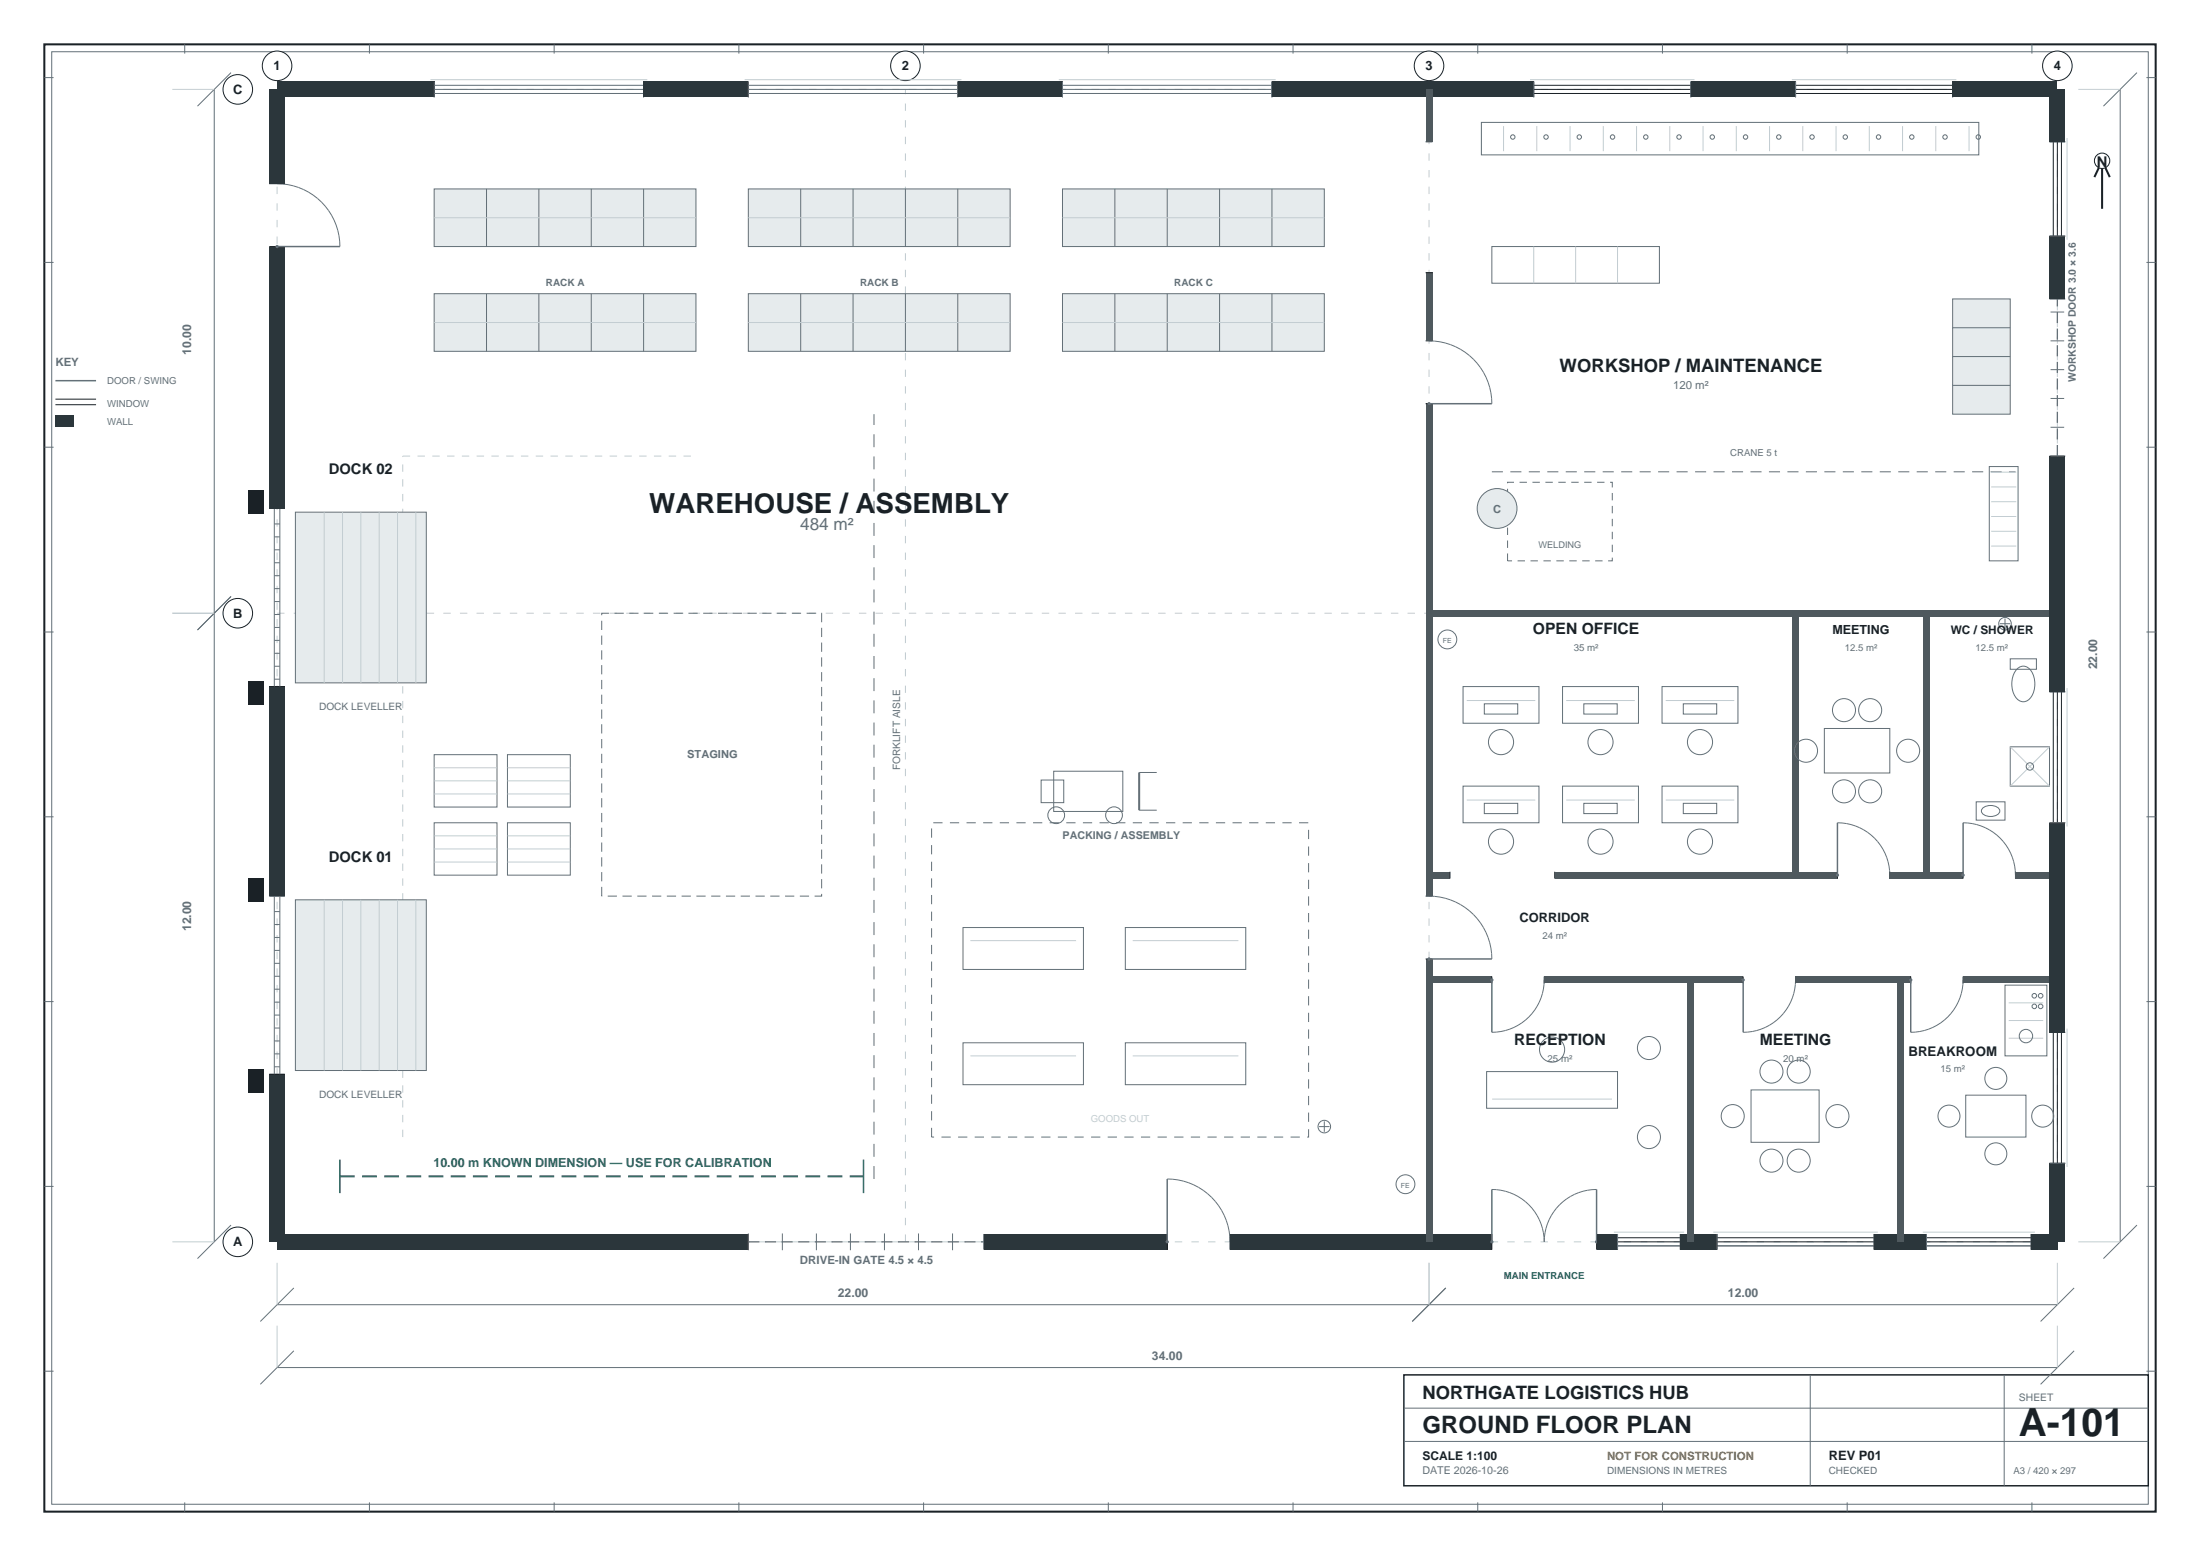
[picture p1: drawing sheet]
<svg xmlns="http://www.w3.org/2000/svg" width="420mm" height="297mm" viewBox="0 0 420 297" stroke-linecap="round" stroke-linejoin="round" font-family="sans-serif">
<path d="M8.5 8.5h403.2v280.1h-403.2z" fill="none" stroke="#1a2126" stroke-width=".39"/>
<path d="M9.9 9.9h400.4v277.3h-400.4z" fill="none" stroke="#637078" stroke-width=".19"/>
<path d="M268.1 262.5h142.2v21.1h-142.2z" fill="#fff" stroke="#1a2126" stroke-width=".28"/>
<g fill="none" stroke="#637078" stroke-width=".19">
<path d="M8.5 14.8h1.7M35.3 8.5v1.7M70.6 8.5v1.7M105.8 8.5v1.7M141.1 8.5v1.7M176.4 8.5v1.7M211.7 8.5v1.7M246.9 8.5v1.7M282.2 8.5v1.7M317.5 8.5v1.7M352.8 8.5v1.7M388.1 8.5v1.7"/>
<path d="M409.9 14.8h1.8M8.5 50.1h1.7M409.9 50.1h1.8M8.5 85.4h1.7M409.9 85.4h1.8M8.5 120.6h1.7M409.9 120.6h1.8M8.5 155.9h1.7M409.9 155.9h1.8M8.5 191.2h1.7M409.9 191.2h1.8M8.5 226.5h1.7"/>
<path d="M409.9 226.5h1.8M8.5 261.8h1.7M268.1 275.2h142.2M268.1 268.8h142.2M345.7 262.5v21.1M382.8 262.5v21.1M409.9 261.8h1.8M35.3 286.8v1.8M70.6 286.8v1.8M105.8 286.8v1.8M141.1 286.8v1.8M176.4 286.8v1.8"/>
<path d="M211.7 286.8v1.8M246.9 286.8v1.8M282.2 286.8v1.8M317.5 286.8v1.8M352.8 286.8v1.8M388.1 286.8v1.8"/>
</g>
<path d="M52.9 17.1h340M52.9 117.1h340M52.9 237.1v-220M52.9 237.1h340M172.9 237.1v-220M272.9 237.1v-220M392.9 237.1v-220" fill="none" stroke="#c2ccd1" stroke-width=".19" stroke-dasharray="1.4 1.8" stroke-linecap="butt"/>
<g fill="#fff" stroke="#1a2126" stroke-width=".19">
<circle cx="52.9" cy="12.6" r="2.82"/>
<circle cx="172.9" cy="12.6" r="2.82"/>
<circle cx="272.9" cy="12.6" r="2.82"/>
<circle cx="392.9" cy="12.6" r="2.82"/>
<circle cx="45.4" cy="237.1" r="2.82"/>
<circle cx="45.4" cy="117.1" r="2.82"/>
<circle cx="45.4" cy="17.1" r="2.82"/>
</g>
<path d="M166.9 225.1v-146" fill="none" stroke="#637078" stroke-width=".19" stroke-dasharray="2.5 1.8" stroke-linecap="butt"/>
<path d="M76.9 87.1h56M76.9 217.1v-130" fill="none" stroke="#c2ccd1" stroke-width=".19" stroke-dasharray="1.4 1.4" stroke-linecap="butt"/>
<path d="M52.9 235.6h90v3h-90z" fill="#2b363b"/>
<path d="M142.9 235.6v3M187.9 235.6v3" fill="none" stroke="#1a2126" stroke-width=".19"/>
<path d="M142.9 237.1h45" fill="none" stroke="#637078" stroke-width=".25" stroke-dasharray="2.1 1.1" stroke-linecap="butt"/>
<path d="M142.9 235.5v3.2M149.4 235.5v3.2M155.9 235.5v3.2M162.4 235.5v3.2M168.9 235.5v3.2M175.4 235.5v3.2M181.9 235.5v3.2" fill="none" stroke="#637078" stroke-width=".19"/>
<path d="M187.9 235.6h35v3h-35z" fill="#2b363b"/>
<path d="M222.9 235.6v3M234.9 235.6v3" fill="none" stroke="#1a2126" stroke-width=".19"/>
<path d="M222.9 225.1v12" fill="none" stroke="#637078" stroke-width=".28"/>
<path d="M222.9 225.1a12 12 0 0 1 12 12" fill="none" stroke="#637078" stroke-width=".19"/>
<circle cx="222.9" cy="237.1" r=".32" fill="#637078"/>
<path d="M234.9 235.6h50v3h-50z" fill="#2b363b"/>
<path d="M284.9 235.6v3M304.9 235.6v3" fill="none" stroke="#1a2126" stroke-width=".19"/>
<path d="M284.9 227.1v10" fill="none" stroke="#637078" stroke-width=".28"/>
<path d="M284.9 227.1a10 10 0 0 1 10 10" fill="none" stroke="#637078" stroke-width=".19"/>
<circle cx="284.9" cy="237.1" r=".32" fill="#637078"/>
<path d="M304.9 227.1v10" fill="none" stroke="#637078" stroke-width=".28"/>
<path d="M304.9 227.1a10 10 0 0 0-10 10" fill="none" stroke="#637078" stroke-width=".19"/>
<circle cx="304.9" cy="237.1" r=".32" fill="#637078"/>
<path d="M304.9 235.6h4v3h-4z" fill="#2b363b"/>
<path d="M308.9 235.6v3M308.9 237.8h12M308.9 237.1h12M308.9 236.3h12M320.9 235.6v3" fill="none" stroke="#1a2126" stroke-width=".19"/>
<path d="M308.9 235.6v3M320.9 235.6v3" fill="none" stroke="#637078" stroke-width=".19"/>
<path d="M308.2 235.2h13.4" fill="none" stroke="#c2ccd1" stroke-width=".19"/>
<path d="M320.9 235.6h7v3h-7z" fill="#2b363b"/>
<path d="M327.9 235.6v3M327.9 237.8h30M327.9 237.1h30M327.9 236.3h30M357.9 235.6v3" fill="none" stroke="#1a2126" stroke-width=".19"/>
<path d="M327.9 235.6v3M357.9 235.6v3" fill="none" stroke="#637078" stroke-width=".19"/>
<path d="M327.2 235.2h31.4" fill="none" stroke="#c2ccd1" stroke-width=".19"/>
<path d="M357.9 235.6h10v3h-10z" fill="#2b363b"/>
<path d="M367.9 235.6v3M367.9 237.8h20M367.9 237.1h20M367.9 236.3h20M387.9 235.6v3" fill="none" stroke="#1a2126" stroke-width=".19"/>
<path d="M367.9 235.6v3M387.9 235.6v3" fill="none" stroke="#637078" stroke-width=".19"/>
<path d="M367.2 235.2h21.4" fill="none" stroke="#c2ccd1" stroke-width=".19"/>
<g fill="#2b363b">
<path d="M387.9 235.6h5v3h-5z"/>
<path d="M52.9 15.6h30v3h-30z"/>
</g>
<path d="M82.9 15.6v3M122.9 15.6v3" fill="none" stroke="#1a2126" stroke-width=".19"/>
<path d="M82.9 17.8h40M82.9 17.1h40M82.9 16.3h40M82.9 15.6v3M122.9 15.6v3" fill="none" stroke="#637078" stroke-width=".19"/>
<path d="M82.2 15.2h41.4" fill="none" stroke="#c2ccd1" stroke-width=".19"/>
<path d="M122.9 15.6h20v3h-20z" fill="#2b363b"/>
<path d="M142.9 15.6v3M182.9 15.6v3" fill="none" stroke="#1a2126" stroke-width=".19"/>
<path d="M142.9 17.8h40M142.9 17.1h40M142.9 16.3h40M142.9 15.6v3M182.9 15.6v3" fill="none" stroke="#637078" stroke-width=".19"/>
<path d="M142.2 15.2h41.4" fill="none" stroke="#c2ccd1" stroke-width=".19"/>
<path d="M182.9 15.6h20v3h-20z" fill="#2b363b"/>
<path d="M202.9 15.6v3M242.9 15.6v3" fill="none" stroke="#1a2126" stroke-width=".19"/>
<path d="M202.9 17.8h40M202.9 17.1h40M202.9 16.3h40M202.9 15.6v3M242.9 15.6v3" fill="none" stroke="#637078" stroke-width=".19"/>
<path d="M202.2 15.2h41.4" fill="none" stroke="#c2ccd1" stroke-width=".19"/>
<path d="M242.9 15.6h50v3h-50z" fill="#2b363b"/>
<path d="M292.9 15.6v3M292.9 17.8h30M292.9 17.1h30M292.9 16.3h30M322.9 15.6v3" fill="none" stroke="#1a2126" stroke-width=".19"/>
<path d="M292.9 15.6v3M322.9 15.6v3" fill="none" stroke="#637078" stroke-width=".19"/>
<path d="M292.2 15.2h31.4" fill="none" stroke="#c2ccd1" stroke-width=".19"/>
<path d="M322.9 15.6h20v3h-20z" fill="#2b363b"/>
<path d="M342.9 15.6v3M342.9 17.8h30M342.9 17.1h30M342.9 16.3h30M372.9 15.6v3" fill="none" stroke="#1a2126" stroke-width=".19"/>
<path d="M342.9 15.6v3M372.9 15.6v3" fill="none" stroke="#637078" stroke-width=".19"/>
<path d="M342.2 15.2h31.4" fill="none" stroke="#c2ccd1" stroke-width=".19"/>
<path d="M372.9 15.6h20v3h-20z" fill="#2b363b"/>
<g fill="#4f595e">
<path d="M272.9 116.4h120v1.3h-120z"/>
<path d="M272.9 186.4h12v1.3h-12z"/>
</g>
<path d="M284.9 186.4v1.3M294.9 186.4v1.3" fill="none" stroke="#1a2126" stroke-width=".19"/>
<path d="M284.9 187.1v10" fill="none" stroke="#637078" stroke-width=".28"/>
<path d="M294.9 187.1a10 10 0 0 1-10 10" fill="none" stroke="#637078" stroke-width=".19"/>
<circle cx="284.9" cy="187.1" r=".32" fill="#637078"/>
<path d="M294.9 186.4h38v1.3h-38z" fill="#4f595e"/>
<path d="M332.9 186.4v1.3M342.9 186.4v1.3" fill="none" stroke="#1a2126" stroke-width=".19"/>
<path d="M332.9 187.1v10" fill="none" stroke="#637078" stroke-width=".28"/>
<path d="M342.9 187.1a10 10 0 0 1-10 10" fill="none" stroke="#637078" stroke-width=".19"/>
<circle cx="332.9" cy="187.1" r=".32" fill="#637078"/>
<path d="M342.9 186.4h22v1.3h-22z" fill="#4f595e"/>
<path d="M364.9 186.4v1.3M374.9 186.4v1.3" fill="none" stroke="#1a2126" stroke-width=".19"/>
<path d="M364.9 187.1v10" fill="none" stroke="#637078" stroke-width=".28"/>
<path d="M374.9 187.1a10 10 0 0 1-10 10" fill="none" stroke="#637078" stroke-width=".19"/>
<circle cx="364.9" cy="187.1" r=".32" fill="#637078"/>
<g fill="#4f595e">
<path d="M374.9 186.4h18v1.3h-18z"/>
<path d="M272.9 166.4h4v1.3h-4z"/>
</g>
<path d="M276.9 166.4v1.3M296.9 166.4v1.3" fill="none" stroke="#1a2126" stroke-width=".19"/>
<path d="M296.9 166.4h54v1.3h-54z" fill="#4f595e"/>
<path d="M350.9 166.4v1.3M360.9 166.4v1.3" fill="none" stroke="#1a2126" stroke-width=".19"/>
<path d="M350.9 157.1v10" fill="none" stroke="#637078" stroke-width=".28"/>
<path d="M350.9 157.1a10 10 0 0 1 10 10" fill="none" stroke="#637078" stroke-width=".19"/>
<circle cx="350.9" cy="167.1" r=".32" fill="#637078"/>
<path d="M360.9 166.4h14v1.3h-14z" fill="#4f595e"/>
<path d="M374.9 166.4v1.3M384.9 166.4v1.3" fill="none" stroke="#1a2126" stroke-width=".19"/>
<path d="M374.9 157.1v10" fill="none" stroke="#637078" stroke-width=".28"/>
<path d="M374.9 157.1a10 10 0 0 1 10 10" fill="none" stroke="#637078" stroke-width=".19"/>
<circle cx="374.9" cy="167.1" r=".32" fill="#637078"/>
<path d="M384.9 166.4h8v1.3h-8z" fill="#4f595e"/>
<path d="M51.4 205.1h3v32h-3z" fill="#2b363b"/>
<path d="M51.4 171.1h3M51.4 205.1h3" fill="none" stroke="#1a2126" stroke-width=".19"/>
<g fill="none" stroke="#637078" stroke-width=".19">
<path d="M52.4 179h1M52.4 176.5h1M52.4 174h1M52.4 171.1v34M53.4 171.1v34M52.4 198.7h1M52.4 196.2h1M52.4 193.8h1M52.4 191.3h1M52.4 188.8h1M52.4 186.4h1M52.4 183.9h1"/>
<path d="M52.4 181.4h1M52.4 203.7h1M52.4 201.2h1"/>
</g>
<g fill="#1a2126">
<path d="M47.4 204.1h3v4.5h-3z"/>
<path d="M47.4 167.6h3v4.5h-3z"/>
</g>
<path d="M56.4 171.8h25v32.6h-25z" fill="#e6ebed" stroke="#637078" stroke-width=".19"/>
<path d="M61.9 171.8v32.6M65.4 171.8v32.6M68.9 171.8v32.6M72.4 171.8v32.6M75.9 171.8v32.6M79.4 171.8v32.6" fill="none" stroke="#c2ccd1" stroke-width=".19"/>
<path d="M51.4 131.1h3v40h-3z" fill="#2b363b"/>
<path d="M51.4 97.1h3M51.4 131.1h3" fill="none" stroke="#1a2126" stroke-width=".19"/>
<g fill="none" stroke="#637078" stroke-width=".19">
<path d="M52.4 97.1v34M53.4 97.1v34M52.4 119.8h1M52.4 117.3h1M52.4 114.8h1M52.4 112.4h1M52.4 109.9h1M52.4 107.4h1M52.4 105h1M52.4 102.5h1M52.4 100h1M52.4 129.7h1"/>
<path d="M52.4 127.2h1M52.4 124.7h1M52.4 122.2h1"/>
</g>
<g fill="#1a2126">
<path d="M47.4 130.1h3v4.5h-3z"/>
<path d="M47.4 93.6h3v4.5h-3z"/>
</g>
<path d="M56.4 97.8h25v32.6h-25z" fill="#e6ebed" stroke="#637078" stroke-width=".19"/>
<path d="M61.9 97.8v32.6M65.4 97.8v32.6M68.9 97.8v32.6M72.4 97.8v32.6M75.9 97.8v32.6M79.4 97.8v32.6" fill="none" stroke="#c2ccd1" stroke-width=".19"/>
<path d="M51.4 47.1h3v50h-3z" fill="#2b363b"/>
<path d="M51.4 35.1h3M51.4 47.1h3" fill="none" stroke="#1a2126" stroke-width=".19"/>
<path d="M52.9 47.1h12" fill="none" stroke="#637078" stroke-width=".28"/>
<path d="M52.9 35.1a12 12 0 0 1 12 12" fill="none" stroke="#637078" stroke-width=".19"/>
<circle cx="52.9" cy="47.1" r=".32" fill="#637078"/>
<g fill="#2b363b">
<path d="M51.4 17.1h3v18h-3z"/>
<path d="M391.4 222.1h3v15h-3z"/>
</g>
<path d="M391.4 197.1h3M392.1 197.1v25M392.9 197.1v25M393.7 197.1v25M391.4 222.1h3" fill="none" stroke="#1a2126" stroke-width=".19"/>
<path d="M391.4 197.1h3M391.4 222.1h3" fill="none" stroke="#637078" stroke-width=".19"/>
<path d="M394.8 196.4v26.4" fill="none" stroke="#c2ccd1" stroke-width=".19"/>
<path d="M391.4 157.1h3v40h-3z" fill="#2b363b"/>
<path d="M391.4 132.1h3M392.1 132.1v25M392.9 132.1v25M393.7 132.1v25M391.4 157.1h3" fill="none" stroke="#1a2126" stroke-width=".19"/>
<path d="M391.4 132.1h3M391.4 157.1h3" fill="none" stroke="#637078" stroke-width=".19"/>
<path d="M394.8 131.4v26.4" fill="none" stroke="#c2ccd1" stroke-width=".19"/>
<path d="M391.4 87.1h3v45h-3z" fill="#2b363b"/>
<path d="M391.4 57.1h3M391.4 87.1h3" fill="none" stroke="#1a2126" stroke-width=".19"/>
<path d="M392.9 87.1v-30" fill="none" stroke="#637078" stroke-width=".25" stroke-dasharray="2.1 1.1" stroke-linecap="butt"/>
<path d="M391.6 59.6h2.6M391.6 76.1h2.6M391.6 70.6h2.6M391.6 65.1h2.6M391.6 87.1h2.6M391.6 81.6h2.6" fill="none" stroke="#637078" stroke-width=".19"/>
<path d="M391.4 45.1h3v12h-3z" fill="#2b363b"/>
<path d="M391.4 27.1h3M392.1 27.1v18M392.9 27.1v18M393.7 27.1v18M391.4 45.1h3" fill="none" stroke="#1a2126" stroke-width=".19"/>
<path d="M391.4 27.1h3M391.4 45.1h3" fill="none" stroke="#637078" stroke-width=".19"/>
<path d="M394.8 26.4v19.4" fill="none" stroke="#c2ccd1" stroke-width=".19"/>
<path d="M391.4 17.1h3v10h-3z" fill="#2b363b"/>
<path d="M272.3 183.1h1.3v54h-1.3z" fill="#4f595e"/>
<path d="M272.3 171.1h1.3M272.3 183.1h1.3" fill="none" stroke="#1a2126" stroke-width=".19"/>
<path d="M272.9 183.1h12" fill="none" stroke="#637078" stroke-width=".28"/>
<path d="M272.9 171.1a12 12 0 0 1 12 12" fill="none" stroke="#637078" stroke-width=".19"/>
<circle cx="272.9" cy="183.1" r=".32" fill="#637078"/>
<g fill="#4f595e">
<path d="M272.3 117.1h1.3v54h-1.3z"/>
<path d="M272.3 77.1h1.3v40h-1.3z"/>
</g>
<path d="M272.3 77.1h1.3M272.3 65.1h1.3" fill="none" stroke="#1a2126" stroke-width=".19"/>
<path d="M272.9 77.1h12" fill="none" stroke="#637078" stroke-width=".28"/>
<path d="M272.9 65.1a12 12 0 0 1 12 12" fill="none" stroke="#637078" stroke-width=".19"/>
<circle cx="272.9" cy="77.1" r=".32" fill="#637078"/>
<path d="M272.3 52.1h1.3v13h-1.3z" fill="#4f595e"/>
<path d="M272.3 27.1h1.3M272.3 52.1h1.3" fill="none" stroke="#1a2126" stroke-width=".19"/>
<g fill="#4f595e">
<path d="M272.3 17.1h1.3v10h-1.3z"/>
<path d="M322.3 187.1h1.3v50h-1.3z"/>
<path d="M362.3 187.1h1.3v50h-1.3z"/>
<path d="M342.3 117.1h1.3v50h-1.3z"/>
<path d="M367.3 117.1h1.3v50h-1.3z"/>
</g>
<path d="M82.9 56.1h50v11h-50z" fill="#e6ebed" stroke="#637078" stroke-width=".19"/>
<path d="M92.9 56.1v11M102.9 56.1v11M112.9 56.1v11M122.9 56.1v11" fill="none" stroke="#637078" stroke-width=".19"/>
<path d="M82.9 61.6h50" fill="none" stroke="#c2ccd1" stroke-width=".19"/>
<path d="M142.9 56.1h50v11h-50z" fill="#e6ebed" stroke="#637078" stroke-width=".19"/>
<path d="M152.9 56.1v11M162.9 56.1v11M172.9 56.1v11M182.9 56.1v11" fill="none" stroke="#637078" stroke-width=".19"/>
<path d="M142.9 61.6h50" fill="none" stroke="#c2ccd1" stroke-width=".19"/>
<path d="M202.9 56.1h50v11h-50z" fill="#e6ebed" stroke="#637078" stroke-width=".19"/>
<path d="M212.9 56.1v11M222.9 56.1v11M232.9 56.1v11M242.9 56.1v11" fill="none" stroke="#637078" stroke-width=".19"/>
<path d="M202.9 61.6h50" fill="none" stroke="#c2ccd1" stroke-width=".19"/>
<path d="M82.9 36.1h50v11h-50z" fill="#e6ebed" stroke="#637078" stroke-width=".19"/>
<path d="M92.9 36.1v11M102.9 36.1v11M112.9 36.1v11M122.9 36.1v11" fill="none" stroke="#637078" stroke-width=".19"/>
<path d="M82.9 41.6h50" fill="none" stroke="#c2ccd1" stroke-width=".19"/>
<path d="M142.9 36.1h50v11h-50z" fill="#e6ebed" stroke="#637078" stroke-width=".19"/>
<path d="M152.9 36.1v11M162.9 36.1v11M172.9 36.1v11M182.9 36.1v11" fill="none" stroke="#637078" stroke-width=".19"/>
<path d="M142.9 41.6h50" fill="none" stroke="#c2ccd1" stroke-width=".19"/>
<path d="M202.9 36.1h50v11h-50z" fill="#e6ebed" stroke="#637078" stroke-width=".19"/>
<g fill="none" stroke="#637078" stroke-width=".19">
<path d="M212.9 36.1v11M222.9 36.1v11M232.9 36.1v11M242.9 36.1v11M284.9 47.1h32v7h-32zM82.9 157.1h12v10h-12zM82.9 144.1h12v10h-12zM96.9 157.1h12v10h-12zM96.9 144.1h12v10h-12zM198.8 148.9h4.4v4.3h-4.4zM201.2 147.2h13.2v7.7h-13.2zM217.6 154.7h3.3"/>
<path d="M217.6 147.5h3.3M183.9 177.1h23v8h-23zM214.9 177.1h23v8h-23zM183.9 199.1h23v8h-23zM214.9 199.1h23v8h-23z"/>
<circle cx="201.7" cy="155.6" r="1.6"/>
<circle cx="212.8" cy="155.6" r="1.6"/>
</g>
<g fill="none" stroke="#c2ccd1" stroke-width=".19">
<path d="M202.9 41.6h50M292.9 47.1v7M300.9 47.1v7M308.9 47.1v7M82.9 159.6h12M82.9 151.6h12M82.9 149.1h12M82.9 146.6h12M96.9 159.6h12M96.9 151.6h12M96.9 149.1h12M96.9 146.6h12"/>
<path d="M82.9 164.6h12M82.9 162.1h12M96.9 164.6h12M96.9 162.1h12M185.3 179.6h20.2M216.3 179.6h20.2M185.3 201.6h20.2M216.3 201.6h20.2"/>
</g>
<path d="M114.9 117.1h42v54h-42z" fill="none" stroke="#637078" stroke-width=".19" stroke-dasharray="1.8 1.1" stroke-linecap="butt"/>
<path d="M217.6 147.5v7.2" fill="none" stroke="#637078" stroke-width=".39"/>
<path d="M177.9 157.1h72v60h-72z" fill="none" stroke="#637078" stroke-width=".19" stroke-dasharray="1.8 1.4" stroke-linecap="butt"/>
<path d="M287.9 92.1h20v15h-20z" fill="none" stroke="#637078" stroke-width=".19" stroke-dasharray="1.4 1.1" stroke-linecap="butt"/>
<path d="M372.9 57.1h11v22h-11z" fill="#e6ebed" stroke="#637078" stroke-width=".19"/>
<g fill="none" stroke="#637078" stroke-width=".19">
<path d="M282.9 23.4h95v6.2h-95zM372.9 73.6h11M372.9 68.1h11M372.9 62.6h11M379.9 89.1h5.5v18h-5.5zM279.4 131.1h14.5v7h-14.5zM283.5 134.4h6.4v1.9h-6.4zM298.4 131.1h14.5v7h-14.5zM302.5 134.4h6.4v1.9h-6.4zM317.4 131.1h14.5v7h-14.5zM321.5 134.4h6.4v1.9h-6.4zM348.4 139.1h12.5v8.5h-12.5z"/>
<path d="M383.9 125.8h5v2h-5zM385 127.9a1.73 1.73 0 0 1 1.8-.7 1.73 1.73 0 0 1 1.3 1.2 4.5 4.5 0 0 1-.7 5.2 1.75 1.75 0 0 1-2.7-.9 4.8 4.8 0 0 1 .3-4.8zM279.4 150.1h14.5v7h-14.5zM283.5 153.4h6.4v1.9h-6.4zM298.4 150.1h14.5v7h-14.5zM302.5 153.4h6.4v1.9h-6.4zM317.4 150.1h14.5v7h-14.5zM321.5 153.4h6.4v1.9h-6.4zM377.4 153.1h5.5v3.5h-5.5zM378.7 154.2a2.41 2.41 0 0 1 3.1 .3 .86 .86 0 0 1-.6 1.2 2.34 2.34 0 0 1-2.7-.6l-.1-.3zM383.9 142.6h7.5v7.5h-7.5zM382.9 188.1h8v13.5h-8z"/>
<path d="M283.9 204.6h25v7h-25zM334.4 208.1h13v10h-13zM375.4 209.1h11.5v8h-11.5z"/>
<circle cx="288.9" cy="26.2" r=".42"/>
<circle cx="295.3" cy="26.2" r=".42"/>
<circle cx="301.6" cy="26.2" r=".42"/>
<circle cx="308" cy="26.2" r=".42"/>
<circle cx="314.3" cy="26.2" r=".42"/>
<circle cx="320.7" cy="26.2" r=".42"/>
<circle cx="327" cy="26.2" r=".42"/>
<circle cx="333.4" cy="26.2" r=".42"/>
<circle cx="339.7" cy="26.2" r=".42"/>
<circle cx="346.1" cy="26.2" r=".42"/>
<circle cx="352.4" cy="26.2" r=".42"/>
<circle cx="358.8" cy="26.2" r=".42"/>
<circle cx="365.1" cy="26.2" r=".42"/>
<circle cx="371.5" cy="26.2" r=".42"/>
<circle cx="377.8" cy="26.2" r=".42"/>
<circle cx="352.2" cy="135.6" r="2.2"/>
<circle cx="357.2" cy="135.6" r="2.2"/>
<circle cx="286.7" cy="141.7" r="2.4"/>
<circle cx="305.7" cy="141.7" r="2.4"/>
<circle cx="324.7" cy="141.7" r="2.4"/>
<circle cx="344.9" cy="143.3" r="2.2"/>
<circle cx="352.2" cy="151.1" r="2.2"/>
<circle cx="357.2" cy="151.1" r="2.2"/>
<circle cx="364.4" cy="143.3" r="2.2"/>
<circle cx="387.7" cy="146.3" r=".71"/>
<circle cx="286.7" cy="160.7" r="2.4"/>
<circle cx="305.7" cy="160.7" r="2.4"/>
<circle cx="324.7" cy="160.7" r="2.4"/>
<circle cx="386.9" cy="197.8" r="1.28"/>
<circle cx="388.5" cy="190.1" r=".44"/>
<circle cx="388.5" cy="192.1" r=".44"/>
<circle cx="389.7" cy="190.1" r=".44"/>
<circle cx="389.7" cy="192.1" r=".44"/>
<circle cx="296.4" cy="200.4" r="2.4"/>
<circle cx="314.9" cy="200.1" r="2.2"/>
<circle cx="314.9" cy="217.1" r="2.2"/>
<circle cx="330.9" cy="213.1" r="2.2"/>
<circle cx="338.3" cy="204.6" r="2.2"/>
<circle cx="343.5" cy="204.6" r="2.2"/>
<circle cx="350.9" cy="213.1" r="2.2"/>
<circle cx="372.2" cy="213.1" r="2.1"/>
<circle cx="381.2" cy="205.9" r="2.1"/>
<circle cx="390.1" cy="213.1" r="2.1"/>
<circle cx="338.3" cy="221.6" r="2.2"/>
<circle cx="343.5" cy="221.6" r="2.2"/>
<circle cx="381.2" cy="220.3" r="2.1"/>
</g>
<path d="M284.9 90.1h100" fill="none" stroke="#637078" stroke-width=".19" stroke-dasharray="2.1 1.4" stroke-linecap="butt"/>
<g fill="none" stroke="#c2ccd1" stroke-width=".19">
<path d="M287.2 24.1v4.8M293.5 24.1v4.8M299.9 24.1v4.8M306.2 24.1v4.8M312.6 24.1v4.8M318.9 24.1v4.8M325.3 24.1v4.8M331.6 24.1v4.8M338 24.1v4.8M344.3 24.1v4.8M350.7 24.1v4.8M357 24.1v4.8"/>
<path d="M363.4 24.1v4.8M369.7 24.1v4.8M376.1 24.1v4.8M380.3 98.6h4.8M380.3 95.8h4.8M380.3 93h4.8M380.3 90.1h4.8M380.3 104.2h4.8M380.3 101.4h4.8M280.1 133.7h13.1M299.1 133.7h13.1M318.1 133.7h13.1"/>
<path d="M280.1 152.7h13.1M299.1 152.7h13.1M318.1 152.7h13.1M383.9 142.6l7.5 7.5M391.4 142.6l-7.5 7.5M383.6 198.2h6.6M383.6 194.8h6.6M383.6 191.4h6.6M285 209.8h22.9"/>
</g>
<circle cx="285.9" cy="97.1" r="3.8" fill="#e6ebed" stroke="#637078" stroke-width=".19"/>
<g fill="#fff" stroke="#637078" stroke-width=".19">
<circle cx="276.4" cy="122.1" r="1.8"/>
<circle cx="268.4" cy="226.1" r="1.8"/>
</g>
<g fill="none" stroke="#637078" stroke-width=".19">
<path d="M40.9 17.1v220M44.1 13.9l-6.4 6.4M404.9 17.1v220M408.1 13.9l-6.4 6.4M44.1 113.9l-6.4 6.4M381.9 119.1h2M382.9 118.1v2M251.9 215.1h2M252.9 214.1v2M44.1 233.9l-6.4 6.4M408.1 233.9l-6.4 6.4M52.9 249.1h340"/>
<path d="M56.1 245.9l-6.4 6.4M56.1 257.9l-6.4 6.4M276.1 245.9l-6.4 6.4M396.1 245.9l-6.4 6.4M396.1 257.9l-6.4 6.4M52.9 261.1h340"/>
<circle cx="382.9" cy="119.1" r="1.2"/>
<circle cx="252.9" cy="215.1" r="1.2"/>
</g>
<path d="M32.9 17.1h8M396.9 17.1h8M32.9 117.1h8M32.9 237.1h8M396.9 237.1h8M52.9 241.1v8M52.9 253.1v8M272.9 241.1v8M392.9 241.1v8M392.9 253.1v8" fill="none" stroke="#c2ccd1" stroke-width=".19"/>
<path d="M64.9 224.6h100" fill="none" stroke="#147563" stroke-width=".39" stroke-dasharray="2.8 1.4" stroke-linecap="butt"/>
<path d="M64.9 221.4v6.4M164.9 221.4v6.4" fill="none" stroke="#147563" stroke-width=".28"/>
<path d="M401.5 30.7v9.2M401.5 30.7l-1.5 3.1M401.5 30.7l1.4 3.1" fill="none" stroke="#1a2126" stroke-width=".39"/>
<circle cx="401.5" cy="30.7" r="1.47" fill="#fff" stroke="#1a2126" stroke-width=".19"/>
<path d="M10.6 72.7h7.7" fill="none" stroke="#637078" stroke-width=".28"/>
<path d="M10.6 76.2h7.7M10.6 77.3h7.7" fill="none" stroke="#1a2126" stroke-width=".19"/>
<path d="M10.6 79.4h3.5v2.1h-3.5z" fill="#2b363b"/>
<text font-size="7.4" fill="#1a2126" x="385.6" y="274.1">A-101</text>
<text font-size="5.3" fill="#1a2126" x="124" y="98">WAREHOUSE / ASSEMBLY</text>
<text font-size="4.6" fill="#1a2126" x="271.6" y="273.6">GROUND FLOOR PLAN</text>
<g font-size="3.5" fill="#1a2126">
<text x="297.9" y="71">WORKSHOP / MAINTENANCE</text>
<text x="271.6" y="267.1">NORTHGATE LOGISTICS HUB</text>
</g>
<text font-size="3.3" fill="#637078" x="152.8" y="101.2">484 m²</text>
<g font-size="3" fill="#1a2126">
<text x="292.8" y="121">OPEN OFFICE</text>
<text x="289.2" y="199.5">RECEPTION</text>
<text x="336.1" y="199.5">MEETING</text>
</g>
<g font-size="2.8" fill="#1a2126">
<text x="400.4" y="31.8">N</text>
<text x="62.8" y="90.6">DOCK 02</text>
<text x="62.8" y="164.6">DOCK 01</text>
</g>
<g font-size="2.5" fill="#1a2126">
<text x="44.5" y="17.9">C</text>
<text x="52.2" y="13.4">1</text>
<text x="172.2" y="13.4">2</text>
<text x="272.2" y="13.4">3</text>
<text x="392.2" y="13.4">4</text>
<text x="44.5" y="117.9">B</text>
<text x="290.2" y="176">CORRIDOR</text>
<text x="364.5" y="201.5">BREAKROOM</text>
<text x="44.5" y="237.9">A</text>
<text x="349.2" y="278.6">REV P01</text>
</g>
<text font-size="2.4" fill="#1a2126" x="350" y="121">MEETING</text>
<text font-size="2.4" fill="#147563" x="82.8" y="222.8">10.00 m KNOWN DIMENSION — USE FOR CALIBRATION</text>
<g font-size="2.3" fill="#637078">
<text x="36.5" y="67.8" transform="rotate(-90 36.5 67.8)">10.00</text>
<text x="400.5" y="127.8" transform="rotate(-90 400.5 127.8)">22.00</text>
<text x="36.5" y="177.8" transform="rotate(-90 36.5 177.8)">12.00</text>
<text x="160" y="247.6">22.00</text>
<text x="330" y="247.6">12.00</text>
<text x="220" y="259.6">34.00</text>
</g>
<g font-size="2.3" fill="#1a2126">
<text x="372.6" y="121">WC / SHOWER</text>
<text x="271.6" y="278.6">SCALE 1:100</text>
</g>
<g font-size="2.2" fill="#637078">
<text x="10.6" y="69.8">KEY</text>
<text x="319.5" y="74.2">120 m²</text>
<text x="152.8" y="241.3">DRIVE-IN GATE 4.5 × 4.5</text>
</g>
<text font-size="2.2" fill="#9e6614" x="306.9" y="278.6">NOT FOR CONSTRUCTION</text>
<g font-size="2.1" fill="#637078">
<text x="285.2" y="97.8">C</text>
<text x="131.2" y="144.8">STAGING</text>
</g>
<g font-size="2" fill="#637078">
<text x="396.4" y="72.9" transform="rotate(-90 396.4 72.9)">WORKSHOP DOOR 3.0 × 3.6</text>
<text x="202.9" y="160.2">PACKING / ASSEMBLY</text>
<text x="385.6" y="267.4">SHEET</text>
<text x="271.6" y="281.3">DATE 2026-10-26</text>
</g>
<g font-size="1.9" fill="#637078">
<text x="104.3" y="54.7">RACK A</text>
<text x="164.3" y="54.7">RACK B</text>
<text x="224.3" y="54.7">RACK C</text>
<text x="300.5" y="124.2">35 m²</text>
<text x="60.9" y="135.6">DOCK LEVELLER</text>
<text x="171.9" y="147.1" transform="rotate(-90 171.9 147.1)">FORKLIFT AISLE</text>
<text x="295.5" y="202.7">25 m²</text>
<text x="340.5" y="202.7">20 m²</text>
<text x="60.9" y="209.6">DOCK LEVELLER</text>
<text x="306.9" y="281.3">DIMENSIONS IN METRES</text>
<text x="349.2" y="281.3">CHECKED</text>
</g>
<g font-size="1.8" fill="#637078">
<text x="20.5" y="73.4">DOOR / SWING</text>
<text x="20.5" y="77.6">WINDOW</text>
<text x="20.5" y="81.1">WALL</text>
<text x="330.4" y="87.1">CRANE 5 t</text>
<text x="293.8" y="104.6">WELDING</text>
<text x="352.3" y="124.2">12.5 m²</text>
<text x="377.3" y="124.2">12.5 m²</text>
<text x="294.6" y="179.2">24 m²</text>
<text x="370.6" y="204.7">15 m²</text>
<text x="384.5" y="281.3">A3 / 420 × 297</text>
</g>
<text font-size="1.8" fill="#c2ccd1" x="208.3" y="214.2">GOODS OUT</text>
<text font-size="1.8" fill="#147563" x="287.2" y="244.1">MAIN ENTRANCE</text>
<g font-size="1.3" fill="#637078">
<text x="275.6" y="122.7">FE</text>
<text x="267.6" y="226.7">FE</text>
</g>
</svg>
